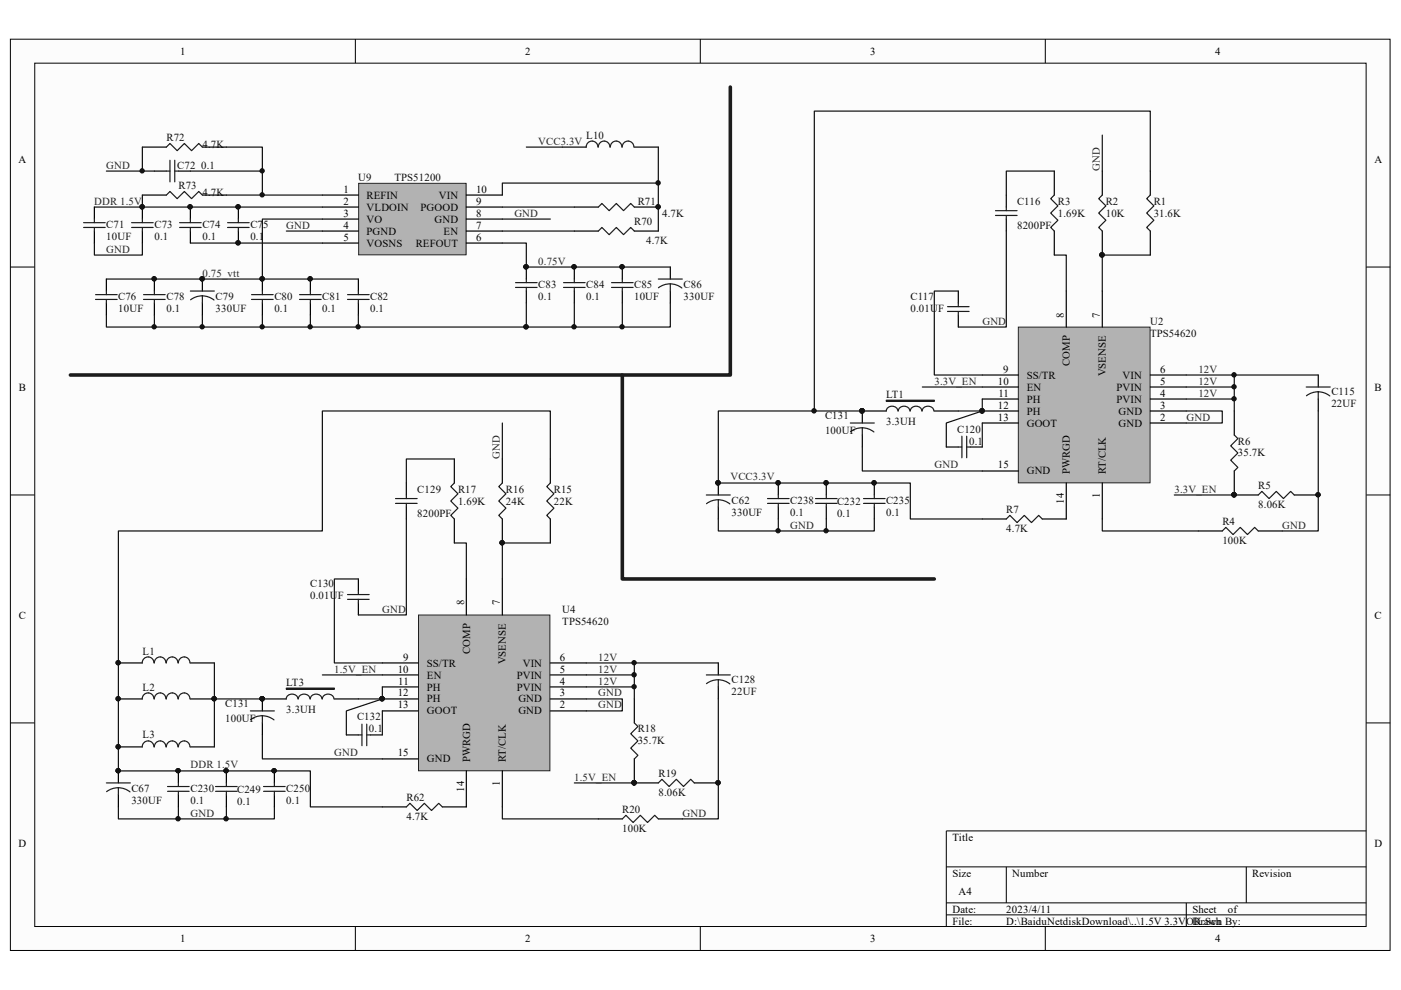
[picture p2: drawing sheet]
<svg xmlns="http://www.w3.org/2000/svg" width="297mm" height="210mm" viewBox="0 0 297 210" stroke-linecap="round" stroke-linejoin="round" font-family="sans-serif">
<path d="M2.3 8.4h292.4v193.1h-292.4z" fill="#fcfcfc"/>
<path d="M2.2 8.3h292.5v193.2h-292.5z" fill="none" stroke="#000" stroke-width=".21"/>
<path d="M7.5 13.5h282.1v182.9h-282.1z" fill="#fcfcfc"/>
<g fill="none" stroke="#000" stroke-width=".21">
<path d="M7.4 13.4h282.2v183h-282.2zM75.3 8.3v5.1M148.5 8.3v5.1M221.6 8.3v5.1M2.2 56.6h5.1M289.7 56.6h5.1M2.2 104.9h5.1M289.7 104.9h5.1M2.2 153.3h5.1M289.7 153.3h5.1M289.7 176.2h-89.1v20.3M75.3 196.5v5.1"/>
<path d="M148.5 196.5v5.1M200.6 183.8h89.1M200.6 191.4h89.1M200.6 194h89.1M213.4 183.8v7.6M221.6 196.5v5.1M251.5 191.4v5.1M264.2 183.8v7.6"/>
</g>
<path d="M88.8 130.5h27.8v32.9h-27.8z" fill="#b2b2b2"/>
<path d="M88.7 130.4h27.9v33h-27.9z" fill="none" stroke="#262626" stroke-width=".21"/>
<g fill="none" stroke="#000" stroke-width=".25">
<path d="M96.3 97.3v5.1M106.5 97.3v5.1M116.7 97.3v5.1M86.2 102.4v2.5M86.2 107.5v2.5M96.3 110v5.1M106.5 110v5.1M116.7 110v5.1M76 122.8v2.5M76 127.8v2.6M98.9 122.8v7.6M106.5 122.8v7.6"/>
<path d="M25.1 148.2h5.1M25.1 140.6h5.1M25.1 158.4h5.1M40.4 148.2h5.1M40.4 140.6h5.1M40.4 158.4h5.1M55.6 153.3v2.5M60.7 148.2h-5.1v2.5M70.9 148.2h5.1M73.4 155.8h2.6M78.5 155.8h2.6M81.1 150.7h7.6"/>
<path d="M81.1 148.2h7.6M81.1 145.6h7.6M81.1 143.1h7.6M81.1 140.6h7.6M116.7 150.7h7.6M116.7 148.2h7.6M116.7 145.6h7.6M116.7 143.1h7.6M116.7 140.6h7.6M134.5 148.2v5.1M152.3 140.6v2.5M152.3 145.6v2.6"/>
<path d="M25.1 163.5v2.5M25.1 168.5v2.6M37.8 163.5v2.5M37.8 168.5v2.6M48 163.5v2.5M48 168.5v2.6M58.2 163.5v2.5M58.2 168.5v2.6M81.1 160.9h7.6M81.1 171.1h5.1M98.9 163.5v7.6h-5.1M106.5 163.5v7.6"/>
<path d="M126.9 173.6h5M134.5 160.9v5.1h5.1M139.6 173.6h5.1M147.2 166h5.1"/>
</g>
<g fill="#0e0e0e" stroke="#0e0e0e" stroke-width=".21">
<circle cx="81" cy="148.1" r=".47"/>
<circle cx="134.4" cy="166" r=".46"/>
<circle cx="152.2" cy="166" r=".47"/>
<circle cx="134.4" cy="143.1" r=".46"/>
<circle cx="106.5" cy="115.1" r=".46"/>
<circle cx="55.6" cy="148.1" r=".46"/>
<circle cx="25" cy="140.5" r=".46"/>
<circle cx="25" cy="148.1" r=".46"/>
<circle cx="45.4" cy="148.1" r=".46"/>
<circle cx="25" cy="158.3" r=".46"/>
<circle cx="47.9" cy="163.4" r=".46"/>
<circle cx="37.8" cy="163.4" r=".46"/>
<circle cx="58.1" cy="163.4" r=".47"/>
<circle cx="25" cy="163.4" r=".46"/>
<circle cx="37.8" cy="173.6" r=".47"/>
<circle cx="47.9" cy="173.6" r=".47"/>
</g>
<g fill="none" stroke="#1c1c1c" stroke-width=".25">
<path d="M83.9 106.7h4.5M83.9 105.7h4.5M86.2 104.9v.8M86.2 106.7v.8M96.3 102.4l-.7 .8 1.5 1.5-1.5 1.5 1.5 1.5-1.5 1.6 .7 .7M106.5 102.4l-.8 .8 1.6 1.5-1.6 1.5 1.6 1.5-1.6 1.6 .8 .7M116.7 102.4l-.8 .8 1.5 1.5-1.5 1.5 1.5 1.5-1.5 1.6 .8 .7M73.7 127.1h4.6M73.7 126.1h4.6M76 125.3v.8M76 127.1v.7M30.2 158.4a1.24 1.24 0 0 1 1.2-1.3 1.24 1.24 0 0 1 1.2 1.3"/>
<path d="M32.6 140.6a1.24 1.24 0 0 0-1.2-1.3 1.24 1.24 0 0 0-1.2 1.3M32.6 148.2a1.24 1.24 0 0 0-1.2-1.3 1.24 1.24 0 0 0-1.2 1.3M32.7 158.4a1.22 1.22 0 0 1 1.3-1.3 1.22 1.22 0 0 1 1.2 1.3M35.2 140.6a1.22 1.22 0 0 0-1.3-1.3 1.22 1.22 0 0 0-1.2 1.3M35.2 148.2a1.22 1.22 0 0 0-1.3-1.3 1.22 1.22 0 0 0-1.2 1.3M35.3 158.4a1.22 1.22 0 0 1 1.2-1.3 1.22 1.22 0 0 1 1.2 1.3M37.7 140.6a1.22 1.22 0 0 0-1.2-1.3 1.22 1.22 0 0 0-1.2 1.3M37.7 148.2a1.22 1.22 0 0 0-1.2-1.3 1.22 1.22 0 0 0-1.2 1.3M37.8 158.4a1.22 1.22 0 0 1 1.2-1.3 1.22 1.22 0 0 1 1.3 1.3M40.3 140.6a1.22 1.22 0 0 0-1.3-1.3 1.22 1.22 0 0 0-1.2 1.3M40.3 148.2a1.22 1.22 0 0 0-1.3-1.3 1.22 1.22 0 0 0-1.2 1.3M53.1 150.7h5.1"/>
<path d="M53.1 152.6l1.4-.7 1.1-.1 1.6 .3 .9 .5M55.6 151.8v1.5M60.7 145.9h10.2v.3h-10.2zM60.7 146h10.2M63.2 148.2a1.26 1.26 0 0 0-1.3-1 1.26 1.26 0 0 0-1.2 1M65.7 148.2a1.24 1.24 0 0 0-1.2-1 1.24 1.24 0 0 0-1.2 1M68.2 148.2a1.24 1.24 0 0 0-1.2-1 1.24 1.24 0 0 0-1.2 1M70.8 148.2a1.24 1.24 0 0 0-1.2-1 1.24 1.24 0 0 0-1.3 1M76 155.8h.7M76.7 153.5v4.6M77.8 155.8h.7M77.8 153.5v4.6"/>
<path d="M134.5 153.3l.7 .7-1.5 1.6 1.5 1.5-1.5 1.5 1.5 1.5-.7 .8M149.8 143.1h5M152.3 144.1l1.5 .4 .9 .5M152.3 144.1l-1.1 .2-1.4 .6M152.3 144.1v1.5M22.6 166h5M25.1 167v1.5M25.1 167l1.1 .2 1.4 .7M25.1 167l-1.1 .2-1.4 .6M35.5 167.8h4.6M35.5 166.8h4.6M37.8 166v.8"/>
<path d="M37.8 167.8v.7M45.7 167.8h4.6M45.7 166.8h4.6M48 166v.8M48 167.8v.7M55.9 167.8h4.6M55.9 166.8h4.6M58.2 166v.8M58.2 167.8v.7M86.2 171.1l.7-.8 1.5 1.5 1.6-1.5 1.5 1.5 1.5-1.5 .8 .8M131.9 173.6l.8-.7 1.5 1.5 1.6-1.5 1.5 1.5 1.5-1.5 .8 .7M139.6 166l.7-.8 1.6 1.6 1.5-1.6 1.5 1.6 1.5-1.6 .8 .8"/>
</g>
<g fill="none" stroke="#0e0e0e" stroke-width=".25">
<path d="M96.3 97.3h-10.1v5.1M96.3 115.1h2.6v7.7M116.7 115.1h-10.2v7.7M76 122.8h-5.1v17.8h10.2M45.5 140.6v17.8M68.3 143.1h12.8M81.1 145.6v2.6h-5.1M81.1 148.2l-7.7 2.5v5.1M81.1 150.7v5.1M124.3 148.2h7.6v2.5h-7.6M124.3 143.1h10.2M25.1 171.1v2.5h33.1v-2.5"/>
<path d="M37.8 171.1v2.5M48 171.1v2.5M106.5 171.1v2.5h20.4M121.8 166h12.7"/>
</g>
<path d="M216 69.4h27.8v33h-27.8z" fill="#b2b2b2"/>
<path d="M215.9 69.4h27.9v33h-27.9z" fill="none" stroke="#262626" stroke-width=".21"/>
<g fill="none" stroke="#000" stroke-width=".25">
<path d="M30.2 31.2h5.1M32.7 36.3h2.6M37.8 36.3h2.6M42.9 31.2h5.1M119.2 31.2h5.1M134.5 31.2h5.1M223.5 36.3v5.1M233.7 36.3v5.1M243.9 36.3v5.1M20 43.9v2.5M20 49v2.5M22.6 59.2v2.5"/>
<path d="M30.2 41.4h5.1M30.2 43.9v2.5M30.2 49v2.5M32.7 59.2v2.5M40.4 43.9v2.5M40.4 49v2.5M42.9 41.4h5.1M42.9 59.2v2.5M50.5 43.9v2.5M50.5 49v2.5M55.6 59.2v2.5M65.8 59.2v2.5"/>
<path d="M76 59.2v2.5M111.6 56.6v2.6M121.8 43.9h5.1M121.8 49h5.1M121.8 56.6v2.6M131.9 56.6v2.6M134.5 43.9h5.1M134.5 49h5.1M142.1 56.6v2.6M213.4 41.4v2.5M213.4 46.4v2.6M223.5 49v5.1"/>
<path d="M233.7 49v5.1M243.9 49v5.1M22.6 64.2v2.6M32.7 64.2v2.6M42.9 64.2v2.6M55.6 64.2v2.6M65.8 64.2v2.6M76 64.2v2.6M111.6 61.7v2.5M121.8 61.7v2.5M131.9 61.7v2.5M142.1 61.7v2.5"/>
<path d="M203.2 61.7v2.5M203.2 66.8v2.5M208.3 79.5h7.6M226.1 61.7v7.6M233.7 61.7v7.6M243.9 79.5h7.6M279.5 79.5v2.6M182.8 92.2v2.6M187.9 87.1h-5.1v2.6M198.1 87.1h5.1M200.6 94.8h2.6M205.7 94.8h2.6"/>
<path d="M208.3 89.7h7.6M208.3 87.1h7.6M208.3 84.6h7.6M208.3 82.1h7.6M208.3 99.9h7.6M243.9 89.7h7.6M243.9 87.1h7.6M243.9 84.6h7.6M243.9 82.1h7.6M261.7 99.9v5h5.1M261.7 87.1v5.1M279.5 84.6v2.5"/>
<path d="M152.3 102.4v2.5M152.3 107.5v2.5M165 102.4v2.5M165 107.5v2.5M175.2 102.4v2.5M175.2 107.5v2.5M185.4 102.4v2.5M185.4 107.5v2.5M208.3 110h5.1M226.1 102.4v7.6h-5.1M233.7 102.4v7.6M254.1 112.6h5"/>
<path d="M266.8 112.6h5.1M274.4 104.9h5.1"/>
</g>
<g fill="#0e0e0e" stroke="#0e0e0e" stroke-width=".21">
<circle cx="208.2" cy="87.1" r=".46"/>
<circle cx="261.6" cy="104.9" r=".46"/>
<circle cx="279.4" cy="104.9" r=".46"/>
<circle cx="261.6" cy="82" r=".46"/>
<circle cx="233.6" cy="54" r=".47"/>
<circle cx="182.8" cy="87.1" r=".47"/>
<circle cx="175.1" cy="102.4" r=".46"/>
<circle cx="165" cy="102.4" r=".46"/>
<circle cx="185.3" cy="102.4" r=".46"/>
<circle cx="152.2" cy="102.4" r=".47"/>
<circle cx="165" cy="112.5" r=".46"/>
<circle cx="175.1" cy="112.5" r=".46"/>
<circle cx="55.6" cy="36.2" r=".46"/>
<circle cx="30.1" cy="43.9" r=".46"/>
<circle cx="50.5" cy="43.9" r=".47"/>
<circle cx="50.5" cy="51.5" r=".47"/>
<circle cx="40.3" cy="43.9" r=".47"/>
<circle cx="32.7" cy="59.1" r=".46"/>
<circle cx="42.9" cy="59.1" r=".46"/>
<circle cx="55.6" cy="59.1" r=".46"/>
<circle cx="65.8" cy="59.1" r=".46"/>
<circle cx="65.8" cy="69.3" r=".46"/>
<circle cx="55.6" cy="69.3" r=".46"/>
<circle cx="42.9" cy="69.3" r=".46"/>
<circle cx="32.7" cy="69.3" r=".46"/>
<circle cx="139.5" cy="43.9" r=".46"/>
<circle cx="111.5" cy="56.6" r=".47"/>
<circle cx="121.7" cy="56.6" r=".47"/>
<circle cx="131.9" cy="56.6" r=".47"/>
<circle cx="131.9" cy="69.3" r=".47"/>
<circle cx="121.7" cy="69.3" r=".47"/>
</g>
<g fill="none" stroke="#1c1c1c" stroke-width=".25">
<path d="M35.3 31.2l.7-.8 1.6 1.5 1.5-1.5 1.5 1.5 1.5-1.5 .8 .8M35.3 36.3h.7M36 34v4.6M37.1 36.3h.7M37.1 34v4.6M126.8 31.2a1.24 1.24 0 0 0-1.3-1.3 1.24 1.24 0 0 0-1.2 1.3M129.3 31.2a1.22 1.22 0 0 0-1.2-1.3 1.22 1.22 0 0 0-1.2 1.3M131.8 31.2a1.22 1.22 0 0 0-1.2-1.3 1.22 1.22 0 0 0-1.2 1.3M134.4 31.2a1.23 1.23 0 0 0-1.2-1.3 1.23 1.23 0 0 0-1.3 1.3M17.7 47.2h4.6M17.7 48.2h4.6M20 46.4v.8"/>
<path d="M20 48.2v.8M27.9 47.2h4.6M27.9 48.2h4.6M30.2 46.4v.8M30.2 48.2v.8M35.3 41.4l.7-.8 1.6 1.5 1.5-1.5 1.5 1.5 1.5-1.5 .8 .8M38.1 47.2h4.6M38.1 48.2h4.6M40.4 46.4v.8M40.4 48.2v.8M48.2 47.2h4.6M48.2 48.2h4.6"/>
<path d="M50.5 46.4v.8M50.5 48.2v.8M109.3 59.9h4.6M111.6 59.2v.7M119.5 59.9h4.6M121.8 59.2v.7M126.9 43.9l.7-.8 1.5 1.6 1.6-1.6 1.5 1.6 1.5-1.6 .8 .8M126.9 49l.7-.8 1.5 1.6 1.6-1.6 1.5 1.6 1.5-1.6 .8 .8M129.7 59.9h4.5M131.9 59.2v.7M139.6 59.2h5.1M211.1 45.7h4.5"/>
<path d="M211.1 44.7h4.5M213.4 43.9v.8M213.4 45.7v.7M223.5 41.4l-.7 .7 1.5 1.5-1.5 1.6 1.5 1.5-1.5 1.5 .7 .8M233.7 41.4l-.8 .7 1.6 1.5-1.6 1.6 1.6 1.5-1.6 1.5 .8 .8M243.9 41.4l-.8 .7 1.5 1.5-1.5 1.6 1.5 1.5-1.5 1.5 .8 .8M20.3 63.5h4.5M20.3 62.5h4.5M22.6 61.7v.8M22.6 63.5v.7M30.4 63.5h4.6M30.4 62.5h4.6"/>
<path d="M32.7 61.7v.8M32.7 63.5v.7M40.4 61.7h5.1M40.4 63.6l1.4-.7 1.1-.2 1.6 .4 .9 .5M42.9 62.7v1.5M53.3 63.5h4.6M53.3 62.5h4.6M55.6 61.7v.8M55.6 63.5v.7M63.5 63.5h4.6M63.5 62.5h4.6M65.8 61.7v.8"/>
<path d="M65.8 63.5v.7M73.7 63.5h4.6M73.7 62.5h4.6M76 61.7v.8M76 63.5v.7M109.3 60.9h4.6M111.6 60.9v.8M119.5 60.9h4.6M121.8 60.9v.8M129.7 60.9h4.5M131.9 60.9v.8M142.1 60.2l1.6 .3 .9 .6"/>
<path d="M142.1 60.2l-1.1 .1-1.4 .7M142.1 60.2v1.5M200.9 66h4.6M200.9 65h4.6M203.2 64.2v.8M203.2 66v.8M180.3 89.7h5.1M182.8 90.7l1.6 .3 .9 .6M182.8 90.7l-1.1 .1-1.4 .7M182.8 90.7v1.5M187.9 84.9h10.2v.2h-10.2zM187.9 87.1a1.24 1.24 0 0 1 1.2-1 1.24 1.24 0 0 1 1.3 1"/>
<path d="M187.9 85h10.2M190.5 87.1a1.24 1.24 0 0 1 1.2-1 1.24 1.24 0 0 1 1.2 1M193 87.1a1.24 1.24 0 0 1 1.2-1 1.24 1.24 0 0 1 1.2 1M195.5 87.1a1.26 1.26 0 0 1 1.3-1 1.26 1.26 0 0 1 1.2 1M203.2 94.8h.7M203.9 92.5v4.6M205 94.8h.7M205 92.5v4.6M261.7 92.2l.8 .8-1.6 1.5 1.6 1.5-1.6 1.6 1.6 1.5-.8 .8M276.9 82.1h5.1M279.5 83.1v1.5M279.5 83.1l1 .1 1.5 .8"/>
<path d="M279.5 83.1l-1.1 .1-1.4 .7M149.8 104.9h5M152.3 106l1.5 .3 .9 .5M152.3 106l-1.1 .1-1.4 .7M152.3 106v1.5M162.7 106.7h4.6M162.7 105.7h4.6M165 104.9v.8M165 106.7v.8M172.9 106.7h4.6M172.9 105.7h4.6M175.2 104.9v.8"/>
<path d="M175.2 106.7v.8M183.1 106.7h4.6M183.1 105.7h4.6M185.4 104.9v.8M185.4 106.7v.8M213.4 110l.7-.7 1.5 1.5 1.6-1.5 1.5 1.5 1.5-1.5 .8 .7M259.1 112.6l.8-.8 1.5 1.5 1.6-1.5 1.5 1.5 1.5-1.5 .8 .8M266.8 104.9l.7-.7 1.6 1.5 1.5-1.5 1.5 1.5 1.5-1.5 .8 .7"/>
</g>
<g fill="none" stroke="#0e0e0e" stroke-width=".25">
<path d="M40.4 36.3h15.2M111.6 31.2h7.6M223.5 36.3h-10.1v5.1M233.7 28.6v7.7M20 51.5v2.6h10.2v-2.6M22.6 59.2h53.4M60.7 49h7.6M106.5 49h15.3M106.5 43.9h15.3M106.5 46.4h10.2M223.5 54.1h2.6v7.6M243.9 54.1h-10.2v7.6"/>
<path d="M32.7 66.8v2.5M42.9 66.8v2.5M55.6 66.8v2.5M65.8 66.8v2.5M121.8 64.2v5.1M131.9 64.2v5.1M203.2 61.7h-5.1v17.8h10.2M106.5 89.7v7.6M195.5 82.1h12.8M208.3 84.6v2.5h-5.1M208.3 87.1l-7.7 2.6v5.1M208.3 89.7v5.1"/>
<path d="M251.5 87.1h7.6v2.6h-7.6M251.5 82.1h10.2M152.3 110v2.6h33.1v-2.6M165 110v2.6M175.2 110v2.6M233.7 110v2.6h20.4M249 104.9h12.7"/>
</g>
<path d="M76.1 39h22.7v15h-22.7z" fill="#b2b2b2"/>
<path d="M76 38.9h22.8v15.1h-22.8z" fill="none" stroke="#262626" stroke-width=".21"/>
<path d="M68.3 41.4h7.7M68.3 43.9h7.7M68.3 46.4h7.7M68.3 49h7.7M68.3 51.5h7.7M98.9 41.4h7.6M98.9 43.9h7.6M98.9 46.4h7.6M98.9 49h7.6M98.9 51.5h7.6" fill="none" stroke="#000" stroke-width=".25"/>
<g fill="#0e0e0e" stroke="#0e0e0e" stroke-width=".21">
<circle cx="42.9" cy="59.1" r=".46"/>
<circle cx="134.4" cy="145.6" r=".46"/>
<circle cx="134.4" cy="140.5" r=".46"/>
<circle cx="45.4" cy="148.1" r=".46"/>
<circle cx="55.6" cy="148.1" r=".46"/>
<circle cx="25" cy="163.4" r=".46"/>
<circle cx="261.6" cy="84.6" r=".46"/>
<circle cx="261.6" cy="79.5" r=".46"/>
<circle cx="152.2" cy="102.4" r=".47"/>
<circle cx="182.8" cy="87.1" r=".47"/>
<circle cx="172.6" cy="87.1" r=".47"/>
<circle cx="55.6" cy="41.3" r=".46"/>
<circle cx="30.1" cy="36.2" r=".46"/>
<circle cx="30.1" cy="43.9" r=".46"/>
<circle cx="55.6" cy="59.1" r=".46"/>
<circle cx="111.5" cy="69.3" r=".47"/>
<circle cx="75.9" cy="69.3" r=".46"/>
<circle cx="139.5" cy="38.8" r=".46"/>
<circle cx="111.5" cy="56.6" r=".47"/>
</g>
<path d="M154.8 18.5v61h-139.9M131.9 79.5v43.3h66.2" fill="none" stroke="#1c1c1c" stroke-width=".76"/>
<g fill="none" stroke="#0e0e0e" stroke-width=".25">
<path d="M22.6 36.3h10.1M30.2 31.2v5.1M48 31.2h7.6v10.2M139.6 38.8h-33.1v2.6M139.6 31.2v17.8M243.9 36.3v-12.7h-71.2v63.5M20 43.9h48.3M30.2 41.4v2.5M40.4 51.5h27.9M48 41.4h20.3M68.3 46.4h-12.7v12.8M106.5 51.5h5.1v5.1h30.5"/>
<path d="M213.4 49v20.3h-10.2M76 66.8v2.5M111.6 64.2v5.1h-89v-2.5M142.1 64.2v5.1h-30.5M251.5 79.5h28M261.7 79.5v7.6M116.7 97.3v-10.2h-48.4v25.5h-43.2v50.9h40.7v7.6h15.3M182.8 87.1h-30.5v15.3h40.7v7.6h15.3M182.8 94.8v5.1h25.5M251.5 84.6h10.2M279.5 87.1v25.5h-7.6M86.2 110v20.4h-10.2"/>
<path d="M45.5 148.2h10.1M55.6 155.8v5.1h25.5M124.3 145.6h10.2M124.3 140.6h28M134.5 140.6v7.6M152.3 148.2v25.4h-7.6"/>
</g>
<g font-size="2.3">
<text x="38.2" y="11.6">1</text>
<text x="111.3" y="11.6">2</text>
<text x="184.5" y="11.6">3</text>
<text x="257.6" y="11.6">4</text>
<text x="3.9" y="34.5">A</text>
<text x="291.4" y="34.5">A</text>
<text x="72.8" y="40.8">1</text>
<text x="100.9" y="40.8">10</text>
<text x="72.8" y="43.4">2</text>
<text x="72.8" y="46">3</text>
<text x="77.7" y="42.1">REFIN</text>
<text x="77.7" y="44.7">VLDOIN</text>
<text x="77.7" y="47.3">VO</text>
<text x="89.2" y="44.7">PGOOD</text>
<text x="92.1" y="47.3">GND</text>
<text x="93" y="42.1">VIN</text>
<text x="100.9" y="46">8</text>
<text x="100.9" y="43.4">9</text>
<text x="72.8" y="48.5">4</text>
<text x="72.8" y="51.1">5</text>
<text x="77.7" y="49.8">PGND</text>
<text x="77.7" y="52.3">VOSNS</text>
<text x="88.1" y="52.3">REFOUT</text>
<text x="94.1" y="49.8">EN</text>
<text x="100.9" y="51.1">6</text>
<text x="100.9" y="48.5">7</text>
<text x="225.6" y="67.3" transform="rotate(-90 225.6 67.3)">8</text>
<text x="233.2" y="67.3" transform="rotate(-90 233.2 67.3)">7</text>
<text x="226.8" y="77.7" transform="rotate(-90 226.8 77.7)">COMP</text>
<text x="4" y="82.8">B</text>
<text x="211.6" y="81.5">10</text>
<text x="212.7" y="79">9</text>
<text x="217.7" y="80.3">SS/TR</text>
<text x="217.7" y="82.8">EN</text>
<text x="234.4" y="79.8" transform="rotate(-90 234.4 79.8)">VSENSE</text>
<text x="236.7" y="82.8">PVIN</text>
<text x="238" y="80.3">VIN</text>
<text x="246" y="81.5">5</text>
<text x="246" y="79">6</text>
<text x="291.4" y="82.8">B</text>
<text x="211.6" y="86.6">12</text>
<text x="211.6" y="89.2">13</text>
<text x="211.7" y="84.1">11</text>
<text x="217.7" y="85.4">PH</text>
<text x="217.7" y="87.9">PH</text>
<text x="236.7" y="85.4">PVIN</text>
<text x="237.2" y="87.9">GND</text>
<text x="246" y="89.2">2</text>
<text x="246" y="86.6">3</text>
<text x="246" y="84.1">4</text>
<text x="217.7" y="90.4">GOOT</text>
<text x="237.2" y="90.4">GND</text>
<text x="211.6" y="99.3">15</text>
<text x="217.7" y="100.6">GND</text>
<text x="226.8" y="100.6" transform="rotate(-90 226.8 100.6)">PWRGD</text>
<text x="234.4" y="100.6" transform="rotate(-90 234.4 100.6)">RT/CLK</text>
<text x="225.6" y="106.8" transform="rotate(-90 225.6 106.8)">14</text>
<text x="233.2" y="105.6" transform="rotate(-90 233.2 105.6)">1</text>
<text x="4" y="131.2">C</text>
<text x="98.4" y="128.4" transform="rotate(-90 98.4 128.4)">8</text>
<text x="106" y="128.4" transform="rotate(-90 106 128.4)">7</text>
<text x="291.4" y="131.2">C</text>
<text x="84.3" y="142.6">10</text>
<text x="85.5" y="140.1">9</text>
<text x="90.5" y="141.3">SS/TR</text>
<text x="90.5" y="143.9">EN</text>
<text x="99.7" y="138.7" transform="rotate(-90 99.7 138.7)">COMP</text>
<text x="107.3" y="140.8" transform="rotate(-90 107.3 140.8)">VSENSE</text>
<text x="109.6" y="143.9">PVIN</text>
<text x="110.8" y="141.3">VIN</text>
<text x="118.7" y="142.6">5</text>
<text x="118.7" y="140.1">6</text>
<text x="84.3" y="147.7">12</text>
<text x="84.4" y="145.1">11</text>
<text x="90.5" y="146.4">PH</text>
<text x="90.5" y="148.9">PH</text>
<text x="109.6" y="146.4">PVIN</text>
<text x="109.9" y="148.9">GND</text>
<text x="118.7" y="147.7">3</text>
<text x="118.7" y="145.1">4</text>
<text x="84.3" y="150.2">13</text>
<text x="90.5" y="151.5">GOOT</text>
<text x="109.9" y="151.5">GND</text>
<text x="118.7" y="150.2">2</text>
<text x="84.3" y="160.4">15</text>
<text x="90.5" y="161.6">GND</text>
<text x="99.7" y="161.6" transform="rotate(-90 99.7 161.6)">PWRGD</text>
<text x="107.3" y="161.6" transform="rotate(-90 107.3 161.6)">RT/CLK</text>
<text x="98.4" y="167.8" transform="rotate(-90 98.4 167.8)">14</text>
<text x="106" y="166.6" transform="rotate(-90 106 166.6)">1</text>
<text x="3.9" y="179.5">D</text>
<text x="201.9" y="178.2">Title</text>
<text x="291.4" y="179.5">D</text>
<text x="201.9" y="185.9">Size</text>
<text x="214.6" y="185.9">Number</text>
<text x="265.5" y="185.9">Revision</text>
<text x="203.2" y="189.7">A4</text>
<text x="201.9" y="193.5">Date:</text>
<text x="201.9" y="196">File:</text>
<text x="213.4" y="193.5">2023/4/11</text>
<text x="213.4" y="196">D:\BaiduNetdiskDownload\..\1.5V 3.3VOK.Sch</text>
<text x="252.8" y="193.5">Sheet</text>
<text x="252.8" y="196">Drawn By:</text>
<text x="260.3" y="193.5">of</text>
<text x="38.2" y="199.8">1</text>
<text x="111.3" y="199.8">2</text>
<text x="184.5" y="199.8">3</text>
<text x="257.6" y="199.8">4</text>
</g>
<g font-size="2.3" fill="#0e0e0e">
<text x="35.3" y="29.9">R72</text>
<text x="124.3" y="29.4">L10</text>
<text x="37.6" y="35.7">C72</text>
<text x="42.7" y="35.7">0.1</text>
<text x="42.9" y="31.4">4.7K</text>
<text x="37.8" y="40.1">R73</text>
<text x="42.9" y="41.6">4.7K</text>
<text x="75.9" y="38.3">U9</text>
<text x="83.7" y="38.3">TPS51200</text>
<text x="134.5" y="47.8">R70</text>
<text x="135.2" y="43.4">R71</text>
<text x="140.4" y="46">4.7K</text>
<text x="215.6" y="43.4">C116</text>
<text x="224.3" y="43.4">R3</text>
<text x="224.3" y="46">1.69K</text>
<text x="234.4" y="43.4">R2</text>
<text x="234.4" y="46">10K</text>
<text x="244.6" y="43.4">R1</text>
<text x="244.6" y="46">31.6K</text>
<text x="22.5" y="48.3">C71</text>
<text x="22.5" y="50.8">10UF</text>
<text x="32.8" y="48.3">C73</text>
<text x="32.8" y="50.8">0.1</text>
<text x="42.9" y="48.3">C74</text>
<text x="42.9" y="50.8">0.1</text>
<text x="53.1" y="48.3">C75</text>
<text x="53.1" y="50.8">0.1</text>
<text x="137" y="51.8">4.7K</text>
<text x="215.6" y="48.5">8200PF</text>
<text x="25.1" y="63.5">C76</text>
<text x="35.3" y="63.5">C78</text>
<text x="45.7" y="63.5">C79</text>
<text x="58.2" y="63.5">C80</text>
<text x="68.3" y="63.5">C81</text>
<text x="78.5" y="63.5">C82</text>
<text x="114.1" y="61">C83</text>
<text x="114.1" y="63.5">0.1</text>
<text x="124.3" y="61">C84</text>
<text x="124.3" y="63.5">0.1</text>
<text x="134.5" y="61">C85</text>
<text x="134.5" y="63.5">10UF</text>
<text x="144.9" y="61">C86</text>
<text x="144.9" y="63.5">330UF</text>
<text x="193" y="63.5">C117</text>
<text x="25.1" y="66.1">10UF</text>
<text x="35.3" y="66.1">0.1</text>
<text x="45.7" y="66.1">330UF</text>
<text x="58.2" y="66.1">0.1</text>
<text x="68.3" y="66.1">0.1</text>
<text x="78.5" y="66.1">0.1</text>
<text x="193" y="66.1">0.01UF</text>
<text x="243.8" y="68.8">U2</text>
<text x="243.8" y="71.4">TPS54620</text>
<text x="282.3" y="83.8">C115</text>
<text x="174.9" y="88.9">C131</text>
<text x="187.9" y="84.3">LT1</text>
<text x="282.3" y="86.4">22UF</text>
<text x="174.9" y="92">100UF</text>
<text x="187.9" y="90.2">3.3UH</text>
<text x="202.9" y="91.7">C120</text>
<text x="205.5" y="94.2">0.1</text>
<text x="262.5" y="94.2">R6</text>
<text x="262.5" y="96.8">35.7K</text>
<text x="88.5" y="104.5">C129</text>
<text x="97.1" y="104.5">R17</text>
<text x="97.1" y="107">1.69K</text>
<text x="107.3" y="104.5">R16</text>
<text x="107.3" y="107">24K</text>
<text x="117.4" y="104.5">R15</text>
<text x="117.4" y="107">22K</text>
<text x="155.1" y="106.8">C62</text>
<text x="167.6" y="106.8">C238</text>
<text x="177.5" y="107">C232</text>
<text x="187.9" y="106.8">C235</text>
<text x="266.8" y="103.7">R5</text>
<text x="266.8" y="107.8">8.06K</text>
<text x="88.5" y="109.6">8200PF</text>
<text x="155.1" y="109.3">330UF</text>
<text x="167.6" y="109.3">0.1</text>
<text x="177.5" y="109.6">0.1</text>
<text x="187.9" y="109.3">0.1</text>
<text x="213.4" y="108.8">R7</text>
<text x="213.4" y="112.9">4.7K</text>
<text x="259.2" y="111.4">R4</text>
<text x="259.2" y="115.4">100K</text>
<text x="65.8" y="124.6">C130</text>
<text x="65.8" y="127.1">0.01UF</text>
<text x="119.2" y="129.9">U4</text>
<text x="119.2" y="132.4">TPS54620</text>
<text x="30.2" y="138.8">L1</text>
<text x="30.2" y="146.4">L2</text>
<text x="47.8" y="150">C131</text>
<text x="60.7" y="145.4">LT3</text>
<text x="155.1" y="144.9">C128</text>
<text x="155.1" y="147.4">22UF</text>
<text x="47.8" y="153">100UF</text>
<text x="60.7" y="151.2">3.3UH</text>
<text x="75.7" y="152.8">C132</text>
<text x="78.2" y="155.3">0.1</text>
<text x="135.2" y="155.3">R18</text>
<text x="30.2" y="156.6">L3</text>
<text x="135.2" y="157.8">35.7K</text>
<text x="27.9" y="167.8">C67</text>
<text x="40.4" y="167.8">C230</text>
<text x="60.7" y="167.8">C250</text>
<text x="139.6" y="164.8">R19</text>
<text x="27.9" y="170.4">330UF</text>
<text x="40.4" y="170.4">0.1</text>
<text x="50.3" y="168.1">C249</text>
<text x="50.3" y="170.6">0.1</text>
<text x="60.7" y="170.4">0.1</text>
<text x="86.2" y="169.9">R62</text>
<text x="86.2" y="173.9">4.7K</text>
<text x="131.9" y="172.4">R20</text>
<text x="139.6" y="168.8">8.06K</text>
<text x="131.9" y="176.5">100K</text>
</g>
<g font-size="2.3" fill="#262626">
<text x="22.5" y="35.7">GND</text>
<text x="114.1" y="30.7">VCC3.3V</text>
<text x="233.2" y="36.3" transform="rotate(-90 233.2 36.3)">GND</text>
<text x="20" y="43.4">DDR 1.5V</text>
<text x="109.1" y="46">GND</text>
<text x="22.5" y="53.6">GND</text>
<text x="60.7" y="48.5">GND</text>
<text x="42.9" y="58.7">0.75_vtt</text>
<text x="114.1" y="56.1">0.75V</text>
<text x="208.3" y="68.8">GND</text>
<text x="198.1" y="81.5">3.3V_EN</text>
<text x="254.1" y="79">12V</text>
<text x="254.1" y="81.5">12V</text>
<text x="251.5" y="89.2">GND</text>
<text x="254.1" y="84.1">12V</text>
<text x="106" y="97.3" transform="rotate(-90 106 97.3)">GND</text>
<text x="154.9" y="101.9">VCC3.3V</text>
<text x="198.1" y="99.3">GND</text>
<text x="249" y="104.5">3.3V_EN</text>
<text x="167.6" y="112.1">GND</text>
<text x="271.9" y="112.1">GND</text>
<text x="81" y="129.9">GND</text>
<text x="70.9" y="142.6">1.5V_EN</text>
<text x="126.8" y="140.1">12V</text>
<text x="126.8" y="142.6">12V</text>
<text x="126.8" y="145.1">12V</text>
<text x="126.8" y="147.7">GND</text>
<text x="126.8" y="150.2">GND</text>
<text x="70.9" y="160.4">GND</text>
<text x="40.4" y="162.9">DDR 1.5V</text>
<text x="121.8" y="165.5">1.5V_EN</text>
<text x="40.4" y="173.2">GND</text>
<text x="144.7" y="173.2">GND</text>
</g>
</svg>
